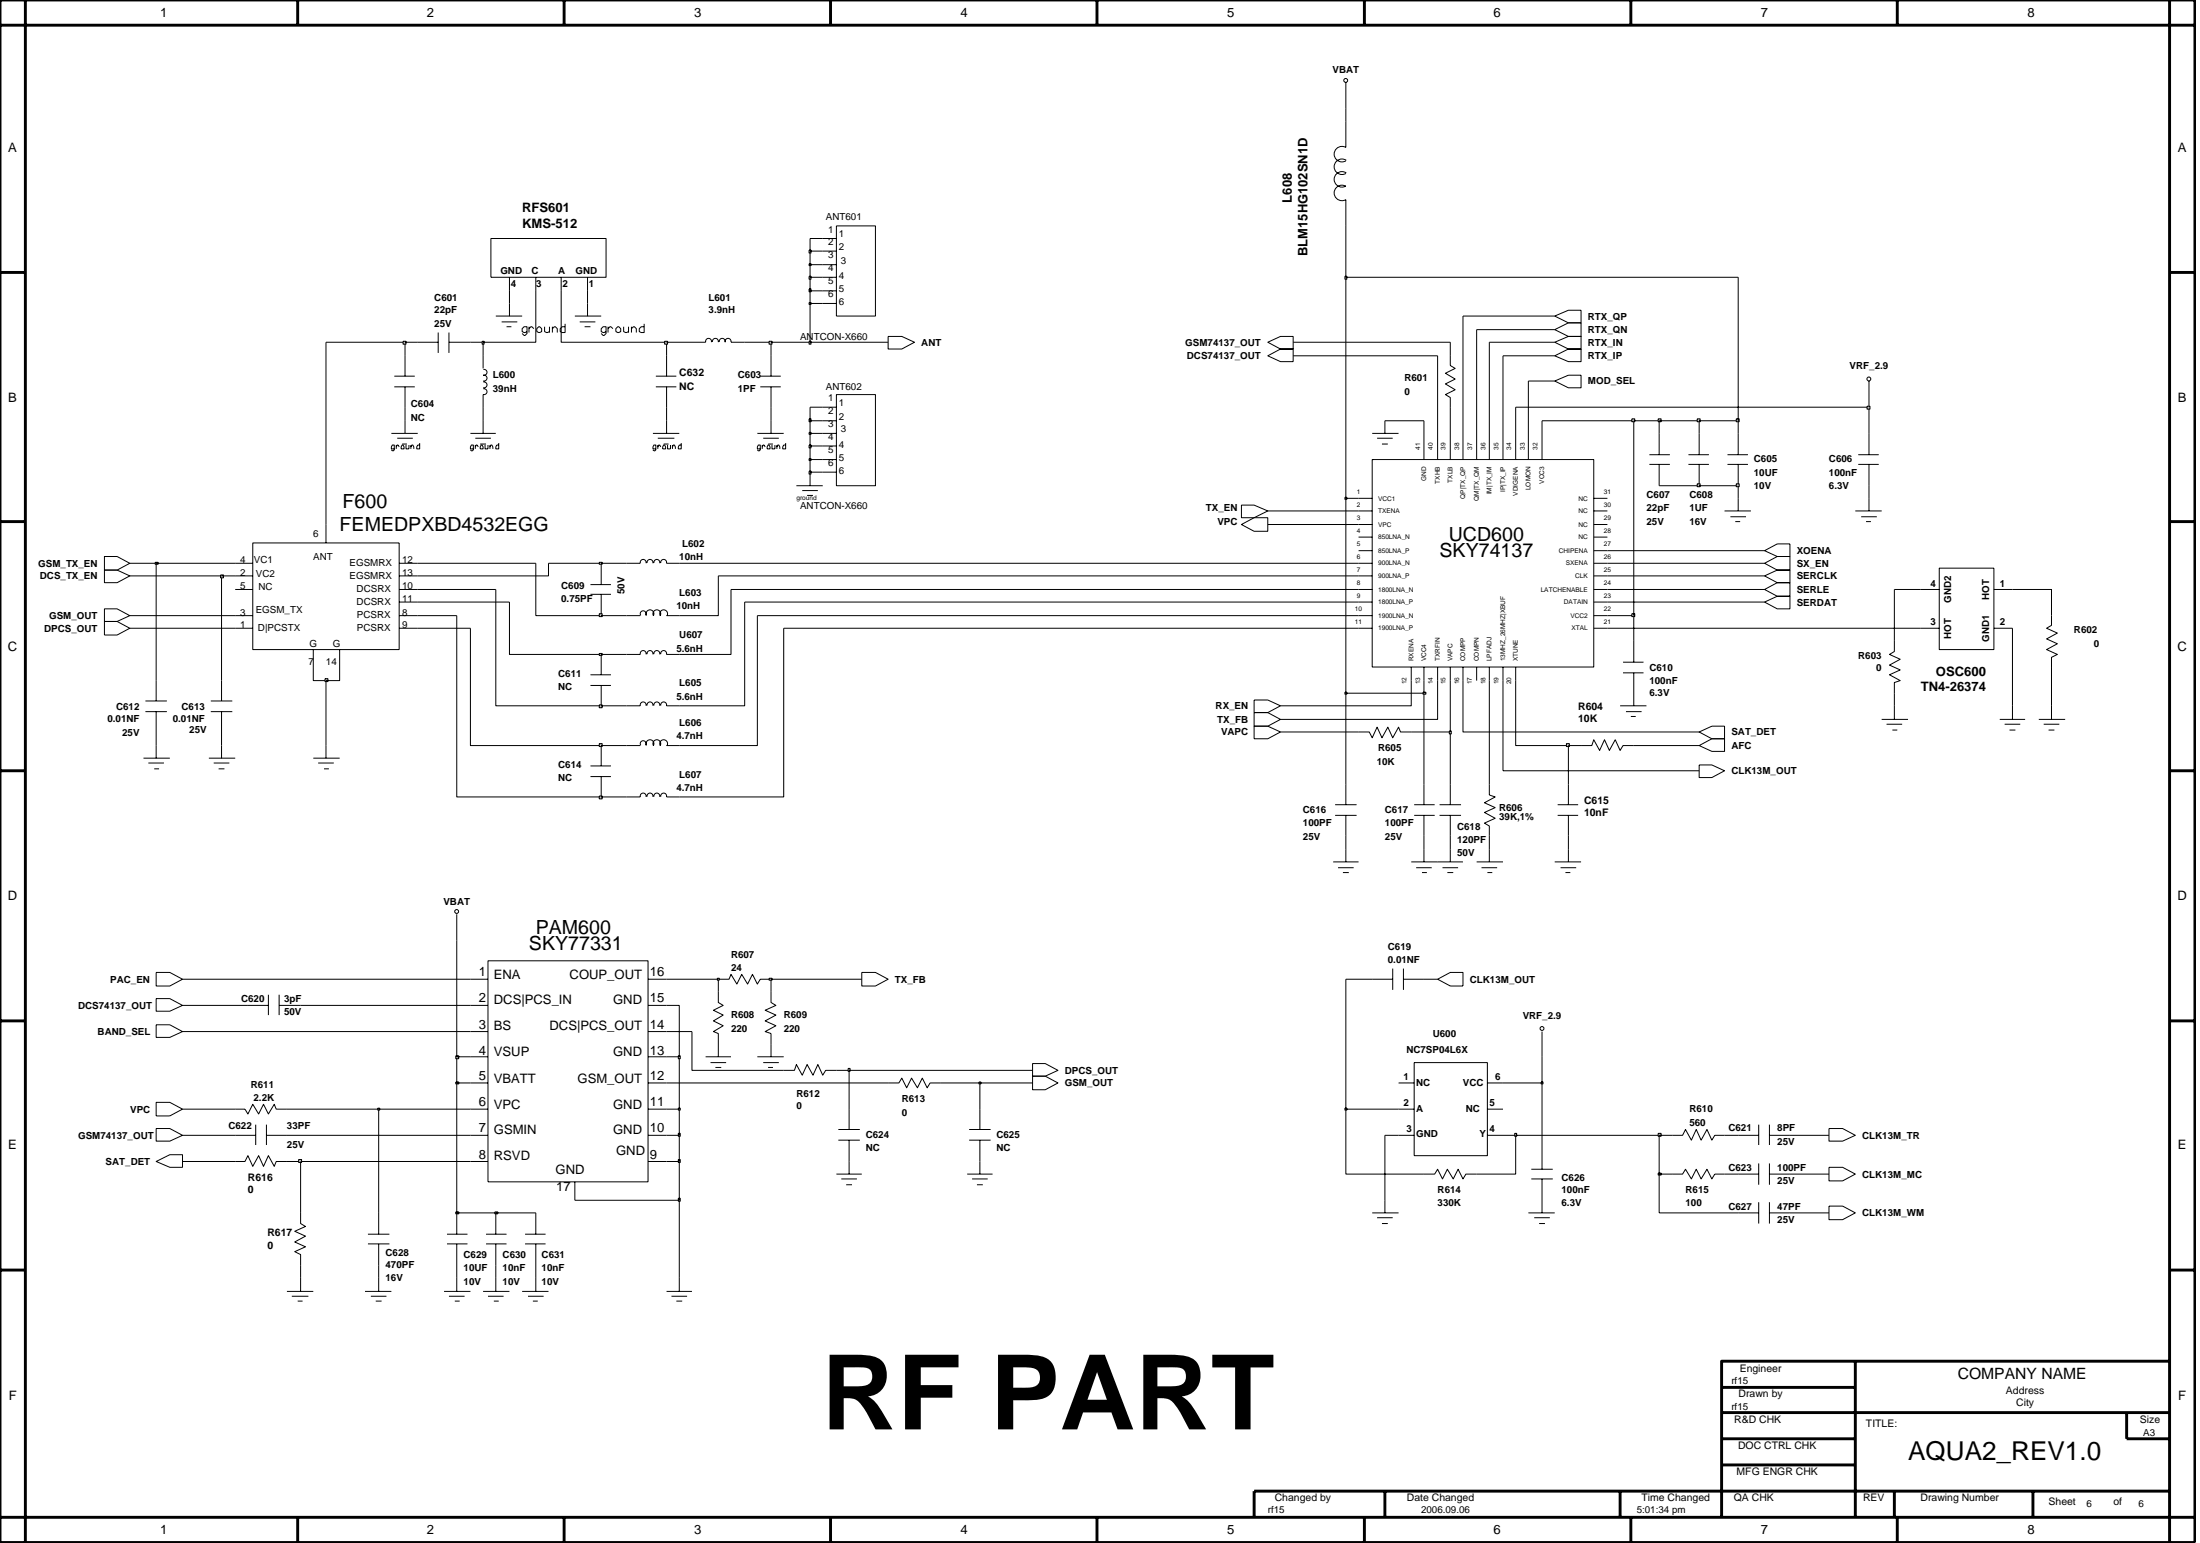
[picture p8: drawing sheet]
<svg xmlns="http://www.w3.org/2000/svg" width="192mm" height="135mm" viewBox="0 0 192 135" stroke-linecap="round" stroke-linejoin="round" font-family="sans-serif">
<g fill="none" stroke="#000" stroke-width=".09">
<path d="M73 19.7h3.4v7.9h-3.4zM117.4 12.9a.68 .68 0 0 0-1 .5 .68 .68 0 0 0 1 .6M117.4 7.2v2.3M117.4 10.6v2.3M117.4 17.4v2.3M117.4 15.1a.68 .68 0 0 0-1 .5 .68 .68 0 0 0 1 .6 .68 .68 0 0 0-1 .6 .68 .68 0 0 0 1 .6M117.4 14a.68 .68 0 0 0-1 .5 .68 .68 0 0 0 1 .6M34.1 37.8h2.3M34.4 33.7h1.8M34.4 32.8h1.8M34.7 38.2h1.3M35.1 38.7h.4"/>
<path d="M35.3 31v1.8M35.3 33.7v1.8M35.3 36.7v1.1M36.4 29.8h1.8M38.2 29v1.8M39.2 29.8h1.8M39.2 29v1.8M41 37.8h2.2M41.5 38.2h1.3M41.9 38.7h.5M42.1 31v1.1M42.1 36.7v1.1"/>
<path d="M42.1 32.7l.3 .1 .1 .2-.1 .2h-.3M42.2 32.2l.2 .1 .1 .2-.1 .1-.3 .1M42.2 33.3l.2 .1 .1 .2-.1 .1-.3 .1M42.2 33.9l.2 .1 .1 .2-.1 .1-.3 .1v1.1M42.8 20.8h10.1v3.4h-10.1zM43.2 27.6h2.3M43.8 28.1h1.3M44.2 28.5h.4M44.4 24.2v1.2M44.4 26.5v1.1M46.7 24.2v1.2M49 24.2v1.2"/>
<path d="M50.1 27.6h2.3M50.6 28.1h1.3M51 28.5h.5M51.3 24.2v1.2M51.3 26.5v1.1M57 37.8h2.3M57.2 33.7h1.8M57.2 32.8h1.8M57.4 38.2h1.4M57.9 38.7h.4M58.1 31v1.8M58.1 33.7v1.8"/>
<path d="M58.1 36.7v1.1M62.1 29.8l-.1-.2-.2-.1-.2 .1v.2h-1.2M62.2 29.8v-.2l.2-.1 .2 .1v.2M62.8 29.8v-.2l.2-.1 .2 .1v.2M63.3 29.8v-.2l.2-.1 .2 .1 .1 .2M63.8 29.8h1.2M66.1 37.8h2.3M66.3 33.7h1.8M66.3 32.8h1.8M66.6 38.2h1.3M67 38.7h.4M67.3 31v1.8"/>
<path d="M67.3 33.7v1.8M67.3 36.7v1.1M71.8 37.8h1.2M71.8 23.1h1.2M71.8 20.8h1.2M71.8 21.9h1.2M71.8 24.2h1.2M71.8 25.4h1.2M71.8 26.5h1.2M71.8 35.5h1.2M71.8 36.7h1.2M71.8 38.9h1.2"/>
<path d="M73 34.4h3.4v8h-3.4zM77.5 29.3h1.2l1.1 .5-1.1 .6h-1.2zM110.6 29.8l1.1-.5h1.1v1.1h-1.1zM110.6 31l1.1-.6h1.1v1.1h-1.1zM119.7 37.8h2.3M120.1 38.2h1.4M120.6 38.7h.5M120.8 36.7v1.1M124.2 38.9v1.2M125.4 38.9v1.2M126.5 31v.9l.4 .2-.8 .5 .8 .5-.8 .4 .8 .5-.8 .4 .4 .3v.8M126.5 38.9v1.2"/>
<path d="M127.6 38.9v1.2M128.8 38.9v1.2M129.9 38.9v1.2M131.1 38.9v1.2M132.2 38.9v1.2M133.3 38.9v1.2M134.5 38.9v1.2M135.6 33.2l1.2-.5h1.1v1.1h-1.1zM135.6 27.6l1.2-.5h1.1v1.1h-1.1zM135.6 31l1.2-.6h1.1v1.1h-1.1zM135.6 28.7l1.2-.5h1.1v1.1h-1.1zM135.6 29.8l1.2-.5h1.1v1.1h-1.1z"/>
<path d="M143.9 39.7h1.8M144.7 37.8v1.9M147.3 39.7h1.8M148.2 37.8v1.9M150.7 39.7h1.8M151.6 37.8v1.9M162.1 39.7h1.8M163 33.2v2.3M163 37.8v1.9M9.1 53.1h1.1l1.1 .6-1.1 .5h-1.1zM9.1 48.5h1.1l1.1 .6-1.1 .6h-1.1zM9.1 54.2h1.1l1.1 .6-1.1 .6h-1.1z"/>
<path d="M9.1 49.7h1.1l1.1 .5-1.1 .6h-1.1zM13.6 59.4v1.7M19.3 59.4v1.7M20.5 49.1h1.6M20.5 50.2h1.6M20.5 51.4h1.6M20.5 53.7h1.6M20.5 54.8h1.6M22.1 47.3h12.7v9.3h-12.7zM27.3 56.6v1.6M28.4 45.7v1.6M29.6 56.6v1.6"/>
<path d="M34.8 49.1h1.6M34.8 50.2h1.6M34.8 51.4h1.6M34.8 52.5h1.6M34.8 53.7h1.6M34.8 54.8h1.6M51.5 59.8h1.8M51.5 58.8h1.8M51.5 51.8h1.8M51.5 51h1.8M52.4 49.1v1.9M52.4 51.8v1.9"/>
<path d="M52.4 57.1v1.7M52.4 59.8v1.8M54.7 53.7h1.1M55.9 53.7v-.4h.2h.2v.4M56.3 57.1v-.3l-.2-.1-.2 .1v.3h-1.2M56.3 49.1v-.2l-.2-.1-.2 .1v.2h-1.2M56.4 53.7a.34 .34 0 0 1 .3-.5 .34 .34 0 0 1 .3 .5M56.5 57v-.2l.2-.1 .2 .1v.3M56.5 49.1v-.2l.2-.1 .2 .1v.2M57 53.7a.34 .34 0 0 1 .3-.5 .34 .34 0 0 1 .3 .5M57 57l.1-.2 .2-.1 .2 .1v.3M57 49.1l.1-.2 .2-.1 .2 .1v.2"/>
<path d="M57.6 53.7a.34 .34 0 0 1 .3-.5 .34 .34 0 0 1 .3 .5M57.6 57l.1-.2 .2-.1 .2 .1v.3h1.2M57.6 49.1l.1-.2 .2-.1 .2 .1v.2h1.2M58.1 53.7h1.2M69.5 42.4h2.3M70 42.8h1.3M70.4 43.2h.5M70.7 41.2v1.2M71.8 40.1h1.2M71.8 41.2h1.2M108.3 44.1h1.1l1.2 .5-1.2 .5h-1.1zM108.3 45.7l1.1-.6h1.2v1.2h-1.2z"/>
<path d="M118.5 44.6h1.2M118.5 49.1h1.2M118.5 43.5h1.2M118.5 45.7h1.2M118.5 46.8h1.2M118.5 48h1.2M118.5 50.2h1.2M118.5 51.4h1.2M118.5 52.5h1.2M118.5 53.7h1.2M118.5 54.8h1.2M119.7 40.1h19.3v18.1h-19.3v-18.1h.1"/>
<path d="M123.1 58.2v1.2M124.2 58.2v1.2M125.4 58.2v1.2M126.5 58.2v1.2M127.6 58.2v1.2M128.8 58.2v1.2M129.9 58.2v1.2M131.1 58.2v1.2M132.2 58.2v1.2M139 44.6h1.2M139 49.1h1.2M139 43.5h1.2"/>
<path d="M139 45.7h1.2M139 46.8h1.2M139 48h1.2M139 50.2h1.2M139 51.4h1.2M139 52.5h1.2M139 53.7h1.2M139 54.8h1.2M141.6 57.7h1.8M141.6 58.7h1.8M142.5 55.9v1.8M142.5 58.7v2.9"/>
<path d="M143.9 40.5h1.8M144.7 40.5v1.9M147.3 40.5h1.8M148.2 40.5v1.9M150.4 44.6h2.3M150.7 40.5h1.8M150.9 45.1h1.4M151.4 45.5h.4M151.6 40.5v1.9M151.6 43.5v1.1M153.9 50.2l1.1-.5h1.1v1.1h-1.1zM153.9 52.5l1.1-.5h1.1v1.1h-1.1z"/>
<path d="M153.9 51.4l1.1-.6h1.1v1.2h-1.1zM153.9 48l1.1-.6h1.1v1.1h-1.1zM153.9 49.1l1.1-.6h1.1v1.2h-1.1zM161.8 44.6h2.3M162.1 40.5h1.8M162.4 45.1h1.3M162.8 45.5h.4M163 40.5v1.9M163 43.5v1.1M165.2 55.9v.9l-.4 .3 1 .4-1 .5 1 .4-1 .4 1 .6-.6 .1v1M167.5 51.4h1.7M167.5 54.8h1.7"/>
<path d="M169.2 49.5h4.7v7.1h-4.7zM173.9 51.4h1.7M173.9 54.8h1.7M179 53.7v.8l-.5 .3 1 .4-1 .5 1 .4-1 .5 1 .5-.5 .2v.9M12.5 66.1h2.3M12.7 62.1h1.9M12.7 61.1h1.9M12.9 66.5h1.4M13.5 67h.4M13.6 62.1v1.7M13.6 65v1.1M18.2 66.1h2.3"/>
<path d="M18.4 62.1h1.9M18.4 61.1h1.9M18.6 66.5h1.4M19.1 67h.5M19.3 62.1v1.7M19.3 65v1.1M27.3 66.1h2.3M27.8 66.5h1.3M28.3 67h.4M28.4 65v1.1M39.8 79.7v2.3M51.5 67.7h1.8"/>
<path d="M51.5 66.8h1.8M52.4 65v1.8M52.4 67.7v1.8M54.7 69.5h1.1M54.7 65h1.1M55.9 69.5v-.3h.2h.2v.3M55.9 65v-.3l.2-.1 .2 .1v.3M56.3 61.5v-.2l-.2-.1-.2 .1v.2l-1.2 .1M56.4 65a.34 .34 0 0 1 .3-.5 .34 .34 0 0 1 .3 .5M56.5 69.5v-.3h.2h.2v.3M56.5 61.5v-.2l.2-.1 .2 .1v.2M57 65a.34 .34 0 0 1 .3-.5 .34 .34 0 0 1 .3 .5"/>
<path d="M57 69.5l.1-.3h.2h.2v.3M57 61.5l.1-.2 .2-.1 .2 .1v.2M57.6 65a.34 .34 0 0 1 .3-.5 .34 .34 0 0 1 .3 .5M57.6 69.5l.1-.3h.2h.2v.3M57.6 61.5l.1-.2 .2-.1 .2 .1v.2l1.2 .1M58.1 69.5h1.2M58.1 65h1.2M109.4 63.3h1.2l1.1 .5-1.1 .6h-1.2zM109.4 62.1h1.2l1.1 .6-1.1 .6h-1.2zM109.4 61h1.2l1.1 .6-1.1 .5h-1.2zM116.3 75.2h2.2M116.5 71.1h1.8"/>
<path d="M116.5 70.2h1.8M116.7 75.7h1.4M117.1 76.1h.6M117.4 68.4v1.8M117.4 71.1v1.8M117.4 74.1v1.1M118.5 63.8h.9l.3 .5 .4-.9 .5 .9 .5-.9 .4 .9 .5-.9 .2 .4h.9M123.1 75.2h4.5M123.4 71.1h1.8M123.4 70.2h1.8M123.5 75.7h1.4M124 76.1h.5"/>
<path d="M124.2 68.4v1.8M124.2 71.1v1.8M124.2 74.1v1.1M125.6 71.1h1.8M125.6 70.2h1.8M125.8 75.7h1.4M126.3 76.1h.5M126.5 68.4v1.8M126.5 71.1v1.8M126.5 74.1v1.1M128.8 75.2h2.3M129.2 75.7h1.4"/>
<path d="M129.7 76.1h.5M129.9 68.4v.9l.5 .2-.9 .5 .9 .4-.9 .5 .9 .5-.9 .4 .4 .2v.9M129.9 74.1v1.1M135.6 75.2h2.3M135.9 71.1h1.8M135.9 70.2h1.8M136.1 75.7h1.4M136.6 76.1h.4M136.8 68.4v1.8M136.8 71.1v1.8M136.8 74.1v1.1M137.9 65h1l.1-.5 .5 .9 .5-.9 .4 .9 .5-.9 .4 .9 .3-.4h.9"/>
<path d="M141.3 61.6h2.3M141.8 62.1h1.4M142.3 62.5h.4M148.2 65l1.1-.6h1.1v1.1h-1.1zM148.2 66.7h1.1l1.1 .5-1.1 .6h-1.1zM148.2 63.8l1.1-.5h1.1v1.1h-1.1zM164.1 62.7h2.3M164.6 63.2h1.3M165.1 63.7h.4M165.2 61.6v1.1M174.4 62.7h2.3M174.9 63.2h1.3"/>
<path d="M175.3 63.7h.5M175.6 61.6v1.1M177.8 62.7h2.3M178.3 63.2h1.3M178.7 63.7h.5M179 61.6v1.1M13.6 98.4h1.2l1.1 .6-1.1 .5h-1.2zM13.6 84.8h1.2l1.1 .6-1.1 .6h-1.2zM13.6 87.1h1.2l1.1 .6-1.1 .5h-1.2zM13.6 89.4h1.2l1.1 .6-1.1 .5h-1.2zM13.6 96.1h1.2l1.1 .6-1.1 .6h-1.2zM20.5 96.7h.9l.2 .4 .5-.8 .5 .8 .4-.8 .4 .8 .5-.8 .2 .4h.9"/>
<path d="M20.5 99h1.8M21.6 87.7h1.8M22.3 98.1v1.8M23.2 99h1.8M23.2 98.1v1.8M23.4 86.7v1.8M24.3 87.7h1.9M24.3 86.7v1.8M33 96.7v10.9M41 96.7h1.6M41 85.4h1.6M41 99h1.6"/>
<path d="M41 87.7h1.6M41 92.2h1.6M41 94.4h1.6M41 90h1.6M42.6 83.8h13.9v19.3h-13.9zM56.5 96.7h1.6M56.5 85.4h1.6M56.5 99h1.6M56.5 87.7h1.6M56.5 92.2h1.6M56.5 94.4h1.6M56.5 90h1.6"/>
<path d="M61.6 92.2h2.2M62 92.7h1.3M62.4 93.1h.5M62.7 85.4h.9l.2-.4 .5 .8 .4-.8 .5 .8 .4-.8 .5 .8 .2-.4h1M62.7 86.5v.9l.4 .3-.9 .4 .9 .4-.9 .5 .9 .5-.9 .5 .5 .1v2.1M66.1 92.2h2.3M66.6 92.7h1.3M67 93.1h.4M67.3 86.5v.9l.4 .3-1 .4 1 .4-1 .5 1 .5-1 .5 .6 .1v2.1M68.4 93.3h.9l.2-.5 .5 1 .4-1 .5 1 .4-1 .5 1 .2-.5h1M73.1 99.4h1.9M73.1 98.5h1.9"/>
<path d="M74.1 96.7v1.8M74.1 99.4v3M75.2 84.8h1.2l1.1 .6-1.1 .6h-1.2zM77.5 94.4h.9l.3-.4 .4 .9 .4-.9 .5 .9 .5-.9 .4 .9 .2-.5h1M84.5 99.4h1.9M84.5 98.5h1.9M85.5 96.7v1.8M85.5 99.4v3M90.1 92.8h1.1l1.1 .5-1.1 .5h-1.1zM90.1 93.8h1.1l1.1 .6-1.1 .6h-1.1zM119.7 85.4h1.8M121.5 84.5v1.8"/>
<path d="M122 96.7h1.4M122 99h1.4M122 94.4h1.4M122.4 85.4h1.8M122.4 84.5v1.8M123.4 92.7h6.3v8.1h-6.3zM125.4 85.4l1.1-.6h1.1v1.2h-1.1zM129.7 96.7h1.4M129.7 99h1.4M129.7 94.4h1.4M134.5 90v2.2M145.9 99h.9l.2-.5 .5 .9 .5-.9 .4 .9 .5-.9 .4 .9 .3-.4h.8"/>
<path d="M151.6 99h1.8M153.4 98.1v1.8M154.4 99h1.7M154.4 98.1v1.8M159.5 98.4h1.2l1.1 .6-1.1 .5h-1.2zM13.6 101.3l1.2-.6h1.1v1.1h-1.1zM20.5 101.3h.9l.2-.5 .5 .9 .5-.9 .4 .9 .4-.9 .5 .9 .2-.4h.9M25 112.6h2.3M25.5 113h1.4M26 113.5h.4M26.2 101.3v5.4l.4 .3-.9 .4 .9 .4-.9 .5 .9 .4-.9 .5 .5 .2v3.2M31.8 112.6h2.3"/>
<path d="M32.1 108.5h1.9M32.1 107.6h1.9M32.4 113h1.3M32.8 113.5h.5M33 108.5v4.1M38.7 112.6h2.3M39 108.5h1.8M39 107.6h1.8M39.2 113h1.3M39.7 113.5h.4M39.8 105.8v1.8M39.8 108.5v4.1"/>
<path d="M41 101.3h1.6M42.1 112.6h2.3M42.4 108.5h1.8M42.4 107.6h1.8M42.6 113h1.3M43.1 113.5h.4M43.2 105.8v1.8M43.2 108.5v4.1M45.5 112.6h2.3M45.8 108.5h1.8M45.8 107.6h1.8M46.1 113h1.3"/>
<path d="M46.5 113.5h.4M46.7 105.8v1.8M46.7 108.5v4.1M50.1 103.1v1.6M56.5 101.3h1.6M58.1 112.6h2.3M58.6 113h1.3M59 113.5h.5M59.3 104.7v7.9M73 102.4h2.2M73.4 102.8h1.3M73.8 103.3h.5"/>
<path d="M84.4 102.4h2.2M84.8 102.8h1.4M85.2 103.3h.5M119.7 105.8h2.3M120.1 106.2h1.4M120.6 106.7h.5M120.8 104.7v1.1M124.2 102.4h1l.2-.4 .4 .8 .5-.8 .5 .8 .4-.8 .4 .8 .3-.4h.9M133.3 105.8h2.3M133.6 102.8h1.9M133.6 102h1.9M133.8 106.2h1.4"/>
<path d="M134.3 106.7h.5M134.5 100.1v1.9M134.5 102.8v3M145.9 102.4h.9l.2-.4 .5 .8 .5-.8 .4 .8 .5-.8 .4 .8 .3-.4h.8M151.6 102.4h1.8M151.6 105.8h1.8M153.4 101.5v1.8M153.4 104.8v1.9M154.4 102.4h1.7M154.4 105.8h1.7M154.4 101.5v1.8M154.4 104.8v1.9"/>
<path d="M159.5 105.2h1.2l1.1 .6-1.1 .6h-1.2zM159.5 101.8h1.2l1.1 .6-1.1 .6h-1.2z"/>
<circle cx="117.4" cy="7" r=".17"/>
<circle cx="163" cy="33" r=".17"/>
<circle cx="39.8" cy="79.5" r=".17"/>
<circle cx="134.5" cy="89.7" r=".17"/>
</g>
<path d="M39.8 105.7h.2v.2h-.2z" fill="#c2c2c2"/>
<path d="M39.8 94.4v11.4h3.4M39.8 105.7h.2v.2h-.2z" fill="none" stroke="#000" stroke-width=".09"/>
<path d="M43.2 105.7h.2v.2h-.2z" fill="#c2c2c2"/>
<path d="M43.2 105.7h.2v.2h-.2zM43.2 105.8h3.5M50.1 104.7h9.2M144.7 102.4v3.4h6.9M156.1 105.8h3.4" fill="none" stroke="#000" stroke-width=".09"/>
<path d="M59.2 104.5h.1v.3h-.1z" fill="#c2c2c2"/>
<path d="M117.4 96.7v5.7h6.8M120.8 99v5.7M132.2 99v3.4h-3.4M59.2 104.5h.1v.3h-.1zM59.3 101.3v3.4" fill="none" stroke="#000" stroke-width=".09"/>
<path d="M144.6 102.3h.3v.2h-.3z" fill="#c2c2c2"/>
<path d="M144.7 99v3.4h1.2M15.9 101.3h4.6M25 101.3h1.2M144.6 102.3h.3v.2h-.3zM150.4 102.4h1.2M156.1 102.4h3.4" fill="none" stroke="#000" stroke-width=".09"/>
<path d="M26.1 101.1h.2v.3h-.2z" fill="#c2c2c2"/>
<path d="M26.1 101.1h.2v.3h-.2zM26.2 101.3h14.8M58.1 101.3h1.2" fill="none" stroke="#000" stroke-width=".09"/>
<path d="M59.2 101.1h.1v.3h-.1z" fill="#c2c2c2"/>
<path d="M15.9 99h4.6M25 99h16M58.1 99h1.2v2.3M134.5 94.4v5.7M59.2 101.1h.1v.3h-.1z" fill="none" stroke="#000" stroke-width=".09"/>
<path d="M59.2 98.8h.1v.3h-.1z" fill="#c2c2c2"/>
<path d="M59.2 98.8h.1v.3h-.1zM59.3 96.7v2.3M120.8 99h1.2M131.1 99h1.1" fill="none" stroke="#000" stroke-width=".09"/>
<path d="M132.1 98.8h.2v.3h-.2z" fill="#c2c2c2"/>
<path d="M132.1 98.8h.2v.3h-.2zM132.2 99h12.5" fill="none" stroke="#000" stroke-width=".09"/>
<path d="M144.6 98.8h.3v.3h-.3z" fill="#c2c2c2"/>
<path d="M15.9 96.7h4.6M25 96.7h8M144.6 98.8h.3v.3h-.3zM144.7 99h1.2M150.4 99h1.2M156.1 99h3.4" fill="none" stroke="#000" stroke-width=".09"/>
<path d="M32.9 96.6h.2v.2h-.2z" fill="#c2c2c2"/>
<path d="M32.9 96.6h.2v.2h-.2zM33 96.7h8M58.1 96.7h1.2" fill="none" stroke="#000" stroke-width=".09"/>
<path d="M59.2 96.6h.1v.2h-.1z" fill="#c2c2c2"/>
<path d="M59.2 96.6h.1v.2h-.1zM59.3 92.2v4.5M74.1 93.3v3.4M85.5 94.4v2.3" fill="none" stroke="#000" stroke-width=".09"/>
<path d="M117.3 96.6h.2v.2h-.2z" fill="#c2c2c2"/>
<path d="M117.3 96.6h.2v.2h-.2zM117.4 85.4v11.3h4.6" fill="none" stroke="#000" stroke-width=".09"/>
<path d="M39.8 94.4h.2v.1h-.2z" fill="#c2c2c2"/>
<path d="M39.8 94.4h.2v.1h-.2zM39.8 92.2v2.2h1.2M58.1 94.4h19.4M82.1 94.4h3.4" fill="none" stroke="#000" stroke-width=".09"/>
<path d="M85.4 94.4h.2v.1h-.2z" fill="#c2c2c2"/>
<path d="M85.4 94.4h.2v.1h-.2zM85.5 94.4h4.6M131.1 94.4h3.4" fill="none" stroke="#000" stroke-width=".09"/>
<path d="M134.4 94.4h.2v.1h-.2z" fill="#c2c2c2"/>
<path d="M60.4 90v3.3h8M73 93.3h1.1M134.4 94.4h.2v.1h-.2zM134.5 92.2v2.2" fill="none" stroke="#000" stroke-width=".09"/>
<path d="M74 93.2h.2v.2h-.2z" fill="#c2c2c2"/>
<path d="M74 93.2h.2v.2h-.2zM74.1 93.3h16" fill="none" stroke="#000" stroke-width=".09"/>
<path d="M39.8 92.1h.2v.2h-.2z" fill="#c2c2c2"/>
<path d="M39.8 92.1h.2v.2h-.2zM39.8 82v10.2h1.2M58.1 92.2h1.2" fill="none" stroke="#000" stroke-width=".09"/>
<path d="M59.2 92.1h.1v.2h-.1z" fill="#c2c2c2"/>
<path d="M15.9 90h25.1M15.9 87.7h5.7M15.9 85.4h25.1M26.2 87.7h14.8M58.1 87.7h1.2v4.5M58.1 90h2.3M58.1 85.4h4.6v1.1M59.2 92.1h.1v.2h-.1zM67.3 85.4v1.1" fill="none" stroke="#000" stroke-width=".09"/>
<path d="M62.6 85.3h.1v.2h-.1z" fill="#c2c2c2"/>
<path d="M62.6 85.3h.1v.2h-.1z" fill="none" stroke="#000" stroke-width=".09"/>
<path d="M67.1 85.3h.2v.2h-.2z" fill="#c2c2c2"/>
<path d="M39.8 53.7v15.8h12.6M117.4 72.9v1.2M124.2 72.9v1.2M126.5 72.9v1.2M129.9 72.9v1.2M136.8 72.9v1.2M67.1 85.3h.2v.2h-.2zM67.3 85.4h7.9M117.4 85.4h2.3M124.2 85.4h1.2" fill="none" stroke="#000" stroke-width=".09"/>
<path d="M52.3 69.4h.2v.3h-.2z" fill="#c2c2c2"/>
<g fill="none" stroke="#000" stroke-width=".09">
<path d="M28.4 59.4v5.6M41 54.8v10.2h11.4M68.4 54.8v14.7h-9.1M129.9 59.4v9M131.1 59.4v7.8h17.1M13.6 63.8v1.2M19.3 63.8v1.2M52.3 69.4h.2v.3h-.2zM52.4 69.5h2.3M117.4 60.5v7.9M124.2 60.5v7.9M126.5 63.8v4.6"/>
<path d="M136.8 65v3.4"/>
</g>
<path d="M52.3 64.8h.2v.3h-.2z" fill="#c2c2c2"/>
<path d="M66.1 53.7v11.3h-6.8M132.2 59.4v5.6h4.6M52.3 64.8h.2v.3h-.2zM52.4 65h2.3" fill="none" stroke="#000" stroke-width=".09"/>
<path d="M136.6 64.8h.3v.3h-.3z" fill="#c2c2c2"/>
<path d="M111.7 63.8h6.8M123.1 63.8h3.4M136.6 64.8h.3v.3h-.3zM136.8 65h1.1M142.5 65h5.7" fill="none" stroke="#000" stroke-width=".09"/>
<path d="M126.4 63.8h.2v.2h-.2z" fill="#c2c2c2"/>
<path d="M43.2 51.4v10.2h9.2M125.4 59.4v3.3h-13.7M126.5 59.4v4.4M127.6 59.4v4.4h20.6M126.4 63.8h.2v.2h-.2z" fill="none" stroke="#000" stroke-width=".09"/>
<path d="M52.3 61.5h.2v.2h-.2z" fill="#c2c2c2"/>
<path d="M65 52.5v9.1h-5.7M123.1 59.4v2.2h-11.4M175.6 54.8v6.8M179 58.2v3.4M52.3 61.5h.2v.2h-.2zM52.4 61.6h2.3M165.2 60.5v1.1" fill="none" stroke="#000" stroke-width=".09"/>
<path d="M117.3 60.4h.2v.1h-.2z" fill="#c2c2c2"/>
<path d="M117.4 43.5v17h6.8M117.3 60.4h.2v.1h-.2z" fill="none" stroke="#000" stroke-width=".09"/>
<path d="M124.1 60.4h.3v.1h-.3z" fill="#c2c2c2"/>
<path d="M13.6 49.1v10.3M19.3 50.2v9.2M27.3 58.2v1.2h1.1M124.2 59.4v1.1M124.1 60.4h.3v.1h-.3z" fill="none" stroke="#000" stroke-width=".09"/>
<path d="M28.4 59.2h.2v.2h-.2z" fill="#c2c2c2"/>
<path d="M28.4 59.2h.2v.2h-.2zM29.6 58.2v1.2h-1.2M44.4 52.5v4.6h8" fill="none" stroke="#000" stroke-width=".09"/>
<path d="M52.3 57h.2v.2h-.2z" fill="#c2c2c2"/>
<path d="M11.3 54.8h9.2M11.3 53.7h9.2M36.4 54.8h4.6M36.4 53.7h3.4M46.7 49.1v4.6h5.7M52.3 57h.2v.2h-.2zM52.4 57.1h2.3M63.8 51.4v5.7h-4.5M68.4 54.8h50.1M140.2 54.8h27.3M142.5 53.7v2.2M165.2 51.4v4.5" fill="none" stroke="#000" stroke-width=".09"/>
<path d="M52.3 53.5h.2v.3h-.2z" fill="#c2c2c2"/>
<path d="M52.3 53.5h.2v.3h-.2zM52.4 53.7h2.3M62.7 50.2v3.5h-3.4M66.1 53.7h52.4M140.2 53.7h2.3" fill="none" stroke="#000" stroke-width=".09"/>
<path d="M142.3 53.5h.3v.3h-.3z" fill="#c2c2c2"/>
<path d="M142.5 36.7v17M11.3 50.2h8M36.4 52.5h8M36.4 51.4h6.8M63.8 51.4h54.7M65 52.5h53.5M140.2 52.5h13.7M140.2 51.4h13.7M142.3 53.5h.3v.3h-.3zM165.2 51.4h2.3M175.6 51.4h3.4v2.3" fill="none" stroke="#000" stroke-width=".09"/>
<path d="M19.2 50.1h.3v.3h-.3z" fill="#c2c2c2"/>
<path d="M11.3 49.1h2.3M19.2 50.1h.3v.3h-.3zM19.3 50.2h1.2M47.8 49.1v1.1h-11.4M62.7 50.2h55.8M140.2 50.2h13.7" fill="none" stroke="#000" stroke-width=".09"/>
<path d="M13.5 49h.3v.2h-.3z" fill="#c2c2c2"/>
<path d="M13.5 49h.3v.2h-.3zM13.6 49.1h6.9M36.4 49.1h10.3M47.8 49.1h4.6" fill="none" stroke="#000" stroke-width=".09"/>
<path d="M52.3 49h.2v.2h-.2z" fill="#c2c2c2"/>
<path d="M28.4 29.8v15.9M52.3 49h.2v.2h-.2zM52.4 49.1h2.3M59.3 49.1h59.2M110.6 45.7h7.9M110.6 44.6h7.9M140.2 49.1h13.7M140.2 48h13.7" fill="none" stroke="#000" stroke-width=".09"/>
<path d="M117.3 43.4h.2v.1h-.2z" fill="#c2c2c2"/>
<path d="M117.4 24.2v19.3h1.1M117.3 43.4h.2v.1h-.2zM144.7 42.4h3.5M151.6 42.4v1.1M163 42.4v1.1" fill="none" stroke="#000" stroke-width=".09"/>
<path d="M148.1 42.2h.2v.2h-.2z" fill="#c2c2c2"/>
<path d="M148.1 42.2h.2v.2h-.2zM148.2 42.4h3.4" fill="none" stroke="#000" stroke-width=".09"/>
<path d="M151.5 42.2h.2v.2h-.2z" fill="#c2c2c2"/>
<path d="M151.5 42.2h.2v.2h-.2z" fill="none" stroke="#000" stroke-width=".09"/>
<path d="M70.6 41.1h.1v.2h-.1z" fill="#c2c2c2"/>
<path d="M70.6 41.1h.1v.2h-.1zM70.7 40.1v1.1h1.1" fill="none" stroke="#000" stroke-width=".09"/>
<path d="M70.6 40h.1v.2h-.1z" fill="#c2c2c2"/>
<path d="M70.6 40h.1v.2h-.1zM70.7 38.9v1.2h1.1" fill="none" stroke="#000" stroke-width=".09"/>
<path d="M70.6 38.8h.1v.3h-.1z" fill="#c2c2c2"/>
<path d="M70.6 38.8h.1v.3h-.1zM70.7 37.8v1.1h1.1M124.2 36.7v2.2M125.4 31v7.9M126.5 35.5v3.4M127.6 27.6v11.3M128.8 28.7v10.2M129.9 29.8v9.1M131.1 31v7.9M132.2 35.5v3.4M133.3 33.2v5.7M134.5 36.7v2.2" fill="none" stroke="#000" stroke-width=".09"/>
<path d="M70.6 37.7h.1v.2h-.1z" fill="#c2c2c2"/>
<path d="M35.3 35.5v1.2M42.1 35.5v1.2M58.1 35.5v1.2M67.3 35.5v1.2M70.6 37.7h.1v.2h-.1zM70.7 36.7v1.1h1.1M144.7 36.7v1.1M148.2 36.7v1.1M151.6 36.7v1.1M163 35.5v2.3" fill="none" stroke="#000" stroke-width=".09"/>
<path d="M70.6 36.5h.1v.3h-.1z" fill="#c2c2c2"/>
<path d="M70.6 36.5h.1v.3h-.1zM70.7 35.5v1.2h1.1M120.8 36.7h3.4M134.5 36.7h8" fill="none" stroke="#000" stroke-width=".09"/>
<path d="M142.3 36.5h.3v.3h-.3z" fill="#c2c2c2"/>
<path d="M142.3 36.5h.3v.3h-.3zM142.5 36.7h2.2" fill="none" stroke="#000" stroke-width=".09"/>
<path d="M144.6 36.5h.3v.3h-.3z" fill="#c2c2c2"/>
<path d="M144.6 36.5h.3v.3h-.3zM144.7 36.7h3.5" fill="none" stroke="#000" stroke-width=".09"/>
<path d="M148.1 36.5h.2v.3h-.2z" fill="#c2c2c2"/>
<path d="M148.1 36.5h.2v.3h-.2zM148.2 36.7h3.4" fill="none" stroke="#000" stroke-width=".09"/>
<path d="M151.5 36.5h.2v.3h-.2z" fill="#c2c2c2"/>
<path d="M70.7 35.5h1.1M132.2 35.5h30.8M151.5 36.5h.2v.3h-.2zM151.6 24.2v12.5" fill="none" stroke="#000" stroke-width=".09"/>
<path d="M162.9 35.4h.2v.3h-.2z" fill="#c2c2c2"/>
<path d="M28.4 29.8h6.9v1.2M42.1 29.8v1.2M58.1 29.8v1.2M67.3 29.8v1.2M112.8 31h12.6M126.5 29.8v1.2M131.1 31h4.5M133.3 33.2h2.3M162.9 35.4h.2v.3h-.2z" fill="none" stroke="#000" stroke-width=".09"/>
<path d="M35.2 29.8h.2v.2h-.2z" fill="#c2c2c2"/>
<path d="M35.2 29.8h.2v.2h-.2zM35.3 29.8h1.1M41 29.8h1.1" fill="none" stroke="#000" stroke-width=".09"/>
<path d="M42.1 29.8h.1v.2h-.1z" fill="#c2c2c2"/>
<path d="M42.1 29.8h.1v.2h-.1zM46.7 25.4v4.4h-4.6M49 25.4v4.4h9.1" fill="none" stroke="#000" stroke-width=".09"/>
<path d="M58 29.8h.2v.2h-.2z" fill="#c2c2c2"/>
<path d="M58 29.8h.2v.2h-.2zM58.1 29.8h2.3M65 29.8h2.3" fill="none" stroke="#000" stroke-width=".09"/>
<path d="M67.1 29.8h.2v.2h-.2z" fill="#c2c2c2"/>
<path d="M67.1 29.8h.2v.2h-.2zM67.3 29.8h3.4" fill="none" stroke="#000" stroke-width=".09"/>
<path d="M70.6 29.8h.1v.2h-.1z" fill="#c2c2c2"/>
<path d="M44.4 25.4v1.1M51.3 25.4v1.1M70.6 29.8h.1v.2h-.1zM70.7 26.5v3.3h6.8M112.8 29.8h13.7M127.6 27.6h8M128.8 28.7h6.8M129.9 29.8h5.7" fill="none" stroke="#000" stroke-width=".09"/>
<path d="M70.6 26.4h.1v.1h-.1z" fill="#c2c2c2"/>
<path d="M70.6 26.4h.1v.1h-.1zM70.7 25.4v1.1h1.1" fill="none" stroke="#000" stroke-width=".09"/>
<path d="M70.6 25.2h.1v.2h-.1z" fill="#c2c2c2"/>
<path d="M70.6 25.2h.1v.2h-.1zM70.7 24.2v1.2h1.1" fill="none" stroke="#000" stroke-width=".09"/>
<path d="M70.6 24.1h.1v.3h-.1z" fill="#c2c2c2"/>
<path d="M70.6 24.1h.1v.3h-.1zM70.7 23.1v1.1h1.1" fill="none" stroke="#000" stroke-width=".09"/>
<path d="M117.3 24.1h.2v.3h-.2z" fill="#c2c2c2"/>
<path d="M117.4 19.7v4.5h34.2M117.3 24.1h.2v.3h-.2z" fill="none" stroke="#000" stroke-width=".09"/>
<path d="M70.6 23h.1v.2h-.1z" fill="#c2c2c2"/>
<path d="M70.6 23h.1v.2h-.1zM70.7 21.9v1.2h1.1" fill="none" stroke="#000" stroke-width=".09"/>
<path d="M70.6 21.8h.1v.3h-.1z" fill="#c2c2c2"/>
<g fill="none" stroke="#000" stroke-width=".09">
<path d="M117.4 9.5v1.1M34.4 39.1h-.3l.1-.3h.2v.4l-.1 .1-.2-.1M34.6 39l.1-.2 .1 .2M34.6 38.8v.3M35.1 38.8l.1 .2v.1h-.2zM35.4 38.8v.3h.3v-.3M35.8 39l.2-.2 .1 .3M35.8 38.8v.3M36.6 38.6v.5h-.2v-.3h.2M41.3 39.1h-.3l.1-.3h.2v.4l-.1 .1-.2-.1M41.5 39v-.2l.2 .2M41.5 38.8v.3"/>
<path d="M42 38.8h.1v.3h-.2zM42.3 38.8v.3h.3v-.3M42.7 39l.1-.2h.1l.1 .3M42.7 38.8v.3M43.5 38.6v.5h-.3l.1-.3h.2M46 28.9l-.2 .1-.3-.1v-.2l.2-.2h.3v.6l-.2 .2-.3-.2M46.1 28.7l.2-.2 .3 .2M46.1 28.5v.5M46.8 28.7l.3-.2 .2 .2v.2l-.2 .1-.3-.1zM47.5 28.5v.4l.2 .1 .2-.1M47.9 28.5v.5M48.2 28.7l.2-.2 .2 .2v.3"/>
<path d="M48.2 28.5v.5M49.3 28.2v.8l-.4-.1v-.2l.1-.2h.3M52.9 28.9l-.2 .1-.3-.1v-.2l.2-.2h.3v.6l-.2 .2-.3-.2M53 28.7l.2-.2 .3 .2M53 28.5v.5M53.7 28.7l.3-.2 .1 .2v.2l-.1 .1-.3-.1zM54.4 28.5v.4l.2 .1 .2-.1M54.8 28.5v.5M55.1 28.7l.2-.2 .2 .2v.3M55.1 28.5v.5M56.2 28.2v.8l-.4-.1v-.2l.1-.2h.3M57.2 39.1h-.2v-.3h.2v.4l-.1 .1-.1-.1"/>
<path d="M57.4 39l.1-.2 .1 .2M57.4 38.8v.3M57.9 38.8h.1l.1 .3h-.3zM58.2 38.8v.3h.3v-.3M58.7 39v-.2h.1l.1 .3M58.7 38.8v.3M59.4 38.6v.5h-.2l.1-.3h.1M66.3 39.1h-.2l.1-.3h.1v.4l-.1 .1-.1-.1M66.5 39l.1-.2h.1v.2M66.5 38.8v.3M67 38.8l.2 .2v.1h-.3zM67.3 38.8v.3h.3v-.3"/>
<path d="M67.8 39l.1-.2 .1 .3M67.8 38.8v.3M68.5 38.6v.5h-.2l.1-.3h.1M70.6 21.8h.1v.3h-.1zM71.8 20.8h-1.1v1.1h1.1"/>
</g>
<g fill="none" stroke="#000" stroke-width=".25">
<path d="M0 0h191.5v134.5h-191.5zM2.2 0v134.5M26 0v2.2M49.2 0v2.2M72.5 0v2.2M95.7 0v2.2M119 0v2.2M142.3 0v2.2M165.5 0v2.2M189.3 0v134.5M0 2.2h191.5M0 23.8h2.2"/>
<path d="M189.3 23.8h2.2M0 45.5h2.2M189.3 45.5h2.2M0 67.2h2.2M189.3 67.2h2.2M0 89h2.2M189.3 89h2.2M0 110.8h2.2M161.8 118.7v13.6M189.3 118.7h-39.1v13.6M189.3 110.8h2.2M0 132.3h191.5"/>
<path d="M26 132.3v2.2M49.2 132.3v2.2M72.5 132.3v2.2M95.7 132.3v2.2M119 132.3v2.2M120.8 130v2.3M141.3 130v2.3M142.3 132.3v2.2M150.2 121h11.6M150.2 123.2h39.1M150.2 125.5h11.6M150.2 127.8h11.6"/>
<path d="M165.2 130v2.3M165.5 132.3v2.2M177.3 130v2.3M185.5 123.2v2.3h3.8M189.3 130h-79.9v2.3"/>
</g>
<text font-size="9.1" x="71.7" y="124.7">RF PART</text>
<text font-size="2.3" x="166.4" y="127.3">AQUA2_REV1.0</text>
<g font-size="1.7">
<text x="29.6" y="46.3">FEMEDPXBD4532EGG</text>
<text x="29.9" y="44.3">F600</text>
<text x="126.4" y="47.2">UCD600</text>
<text x="125.6" y="48.6">SKY74137</text>
<text x="46.1" y="82.9">SKY77331</text>
<text x="46.7" y="81.4">PAM600</text>
</g>
<text font-size="1.4" x="170.8" y="120.3">COMPANY NAME</text>
<g font-size="1.1">
<text x="14" y="1.5">1</text>
<text x="37.2" y="1.5">2</text>
<text x="60.6" y="1.5">3</text>
<text x="83.8" y="1.5">4</text>
<text x="107" y="1.5">5</text>
<text x="130.3" y="1.5">6</text>
<text x="153.6" y="1.5">7</text>
<text x="176.9" y="1.5">8</text>
<text x=".7" y="13.2">A</text>
<text x="112.7" y="17.7" transform="rotate(-90 112.7 17.7)">L608</text>
<text x="190" y="13.2">A</text>
<text x="45.5" y="19.9">KMS-512</text>
<text x="45.5" y="18.5">RFS601</text>
<text x="114.1" y="22.3" transform="rotate(-90 114.1 22.3)">BLM15HG102SN1D</text>
<text x=".7" y="35.1">B</text>
<text x="190" y="35.1">B</text>
<text x=".7" y="56.8">C</text>
<text x="168.9" y="58.9">OSC600</text>
<text x="190" y="56.8">C</text>
<text x="167.5" y="60.3">TN4-26374</text>
<text x=".7" y="78.5">D</text>
<text x="190" y="78.5">D</text>
<text x="41.8" y="87.4">2</text>
<text x="41.8" y="85.1">1</text>
<text x="41.8" y="89.7">3</text>
<text x="43.1" y="87.6">DCS|PCS_IN</text>
<text x="43.1" y="85.4">ENA</text>
<text x="43.1" y="89.8">BS</text>
<text x="47.9" y="89.8">DCS|PCS_OUT</text>
<text x="49.7" y="85.4">COUP_OUT</text>
<text x="53.5" y="87.6">GND</text>
<text x="56.7" y="85.1">16</text>
<text x="56.7" y="89.7">14</text>
<text x="56.7" y="87.4">15</text>
<text x="41.8" y="94.2">5</text>
<text x="41.8" y="92">4</text>
<text x="43.1" y="94.4">VBATT</text>
<text x="43.1" y="92.1">VSUP</text>
<text x="50.4" y="94.4">GSM_OUT</text>
<text x="53.5" y="92.1">GND</text>
<text x="56.7" y="94.2">12</text>
<text x="56.7" y="92">13</text>
<text x=".7" y="100.2">E</text>
<text x="41.8" y="98.8">7</text>
<text x="41.8" y="101">8</text>
<text x="41.8" y="96.5">6</text>
<text x="43.1" y="98.9">GSMIN</text>
<text x="43.1" y="101.2">RSVD</text>
<text x="43.1" y="96.7">VPC</text>
<text x="53.5" y="98.9">GND</text>
<text x="53.5" y="96.7">GND</text>
<text x="53.7" y="100.7">GND</text>
<text x="56.7" y="98.8">10</text>
<text x="56.7" y="101">9</text>
<text x="56.7" y="96.5">11</text>
<text x="190" y="100.2">E</text>
<text x="48.5" y="102.4">GND</text>
<text x="48.5" y="103.8">17</text>
<text x=".8" y="122.1">F</text>
<text x="190" y="122.1">F</text>
<text x="14" y="133.8">1</text>
<text x="37.2" y="133.8">2</text>
<text x="60.6" y="133.8">3</text>
<text x="83.8" y="133.8">4</text>
<text x="107" y="133.8">5</text>
<text x="130.3" y="133.8">6</text>
<text x="153.6" y="133.8">7</text>
<text x="176.9" y="133.8">8</text>
</g>
<g font-size=".9">
<text x="59.3" y="34">NC</text>
<text x="59.3" y="32.8">C632</text>
<text x="54.5" y="51.8" transform="rotate(-90 54.5 51.8)">50V</text>
<text x="170.2" y="52.6" transform="rotate(-90 170.2 52.6)">GND2</text>
<text x="173.5" y="52.3" transform="rotate(-90 173.5 52.3)">HOT</text>
<text x="170.2" y="55.7" transform="rotate(-90 170.2 55.7)">HOT</text>
<text x="173.5" y="56" transform="rotate(-90 173.5 56)">GND1</text>
<text x="137.7" y="63">10K</text>
<text x="137.7" y="61.9">R604</text>
<text x="138.2" y="70.1">C615</text>
<text x="138.2" y="71.2">10nF</text>
<text x="21.6" y="103">R616</text>
<text x="21.6" y="104.1">0</text>
<text x="23.3" y="107.8">R617</text>
<text x="23.3" y="108.9">0</text>
<text x="151.8" y="119.6">Engineer</text>
<text x="151.3" y="124.1">R&amp;D CHK</text>
<text x="151.7" y="121.8">Drawn by</text>
<text x="162.8" y="124.4">TITLE:</text>
<text x="175" y="121.6">Address</text>
<text x="175.9" y="122.7">City</text>
<text x="186.7" y="124.1">Size</text>
<text x="111.2" y="130.9">Changed by</text>
<text x="122.7" y="130.9">Date Changed</text>
<text x="143.2" y="130.9">Time Changed</text>
<text x="151.2" y="130.9">QA CHK</text>
<text x="151.5" y="128.7">MFG ENGR CHK</text>
<text x="151.6" y="126.4">DOC CTRL CHK</text>
<text x="162.5" y="130.9">REV</text>
<text x="167.5" y="130.9">Drawing Number</text>
<text x="178.7" y="131.3">Sheet</text>
<text x="184.4" y="131.3">of</text>
</g>
<g font-size=".8">
<text x="116.2" y="6.4">VBAT</text>
<text x="43.6" y="23.9">GND</text>
<text x="46.4" y="23.9">C</text>
<text x="48.7" y="23.9">A</text>
<text x="50.2" y="23.9">GND</text>
<text x="72" y="19.2">ANT601</text>
<text x="72.2" y="20.3">1</text>
<text x="72.2" y="21.4">2</text>
<text x="72.2" y="22.5">3</text>
<text x="72.2" y="23.7">4</text>
<text x="73.2" y="20.7">1</text>
<text x="73.2" y="21.8">2</text>
<text x="73.3" y="23">3</text>
<text x="37.9" y="28.5">25V</text>
<text x="37.9" y="27.3">22pF</text>
<text x="37.9" y="26.2">C601</text>
<text x="44.6" y="25">4</text>
<text x="46.8" y="25">3</text>
<text x="49.1" y="25">2</text>
<text x="51.4" y="25">1</text>
<text x="61.8" y="27.3">3.9nH</text>
<text x="61.8" y="26.2">L601</text>
<text x="69.8" y="29.7">ANTCON-X660</text>
<text x="72.2" y="24.8">5</text>
<text x="72.2" y="25.9">6</text>
<text x="73.2" y="24.3">4</text>
<text x="73.2" y="25.4">5</text>
<text x="73.2" y="26.6">6</text>
<text x="138.5" y="29">RTX_QN</text>
<text x="138.5" y="27.9">RTX_QP</text>
<text x="35.8" y="35.5">C604</text>
<text x="43" y="33">L600</text>
<text x="43" y="34.2">39nH</text>
<text x="64.4" y="33">C603</text>
<text x="64.4" y="34.2">1PF</text>
<text x="72" y="34">ANT602</text>
<text x="72.2" y="35">1</text>
<text x="73.2" y="35.4">1</text>
<text x="80.4" y="30.1">ANT</text>
<text x="103.4" y="30.1">GSM74137_OUT</text>
<text x="103.5" y="31.3">DCS74137_OUT</text>
<text x="122.5" y="33.2">R601</text>
<text x="122.5" y="34.4">0</text>
<text x="138.5" y="33.5">MOD_SEL</text>
<text x="138.5" y="31.3">RTX_IP</text>
<text x="138.5" y="30.1">RTX_IN</text>
<text x="161.3" y="32.2">VRF_2.9</text>
<text x="35.8" y="36.7">NC</text>
<text x="72.2" y="37.3">3</text>
<text x="72.2" y="38.4">4</text>
<text x="72.2" y="39.5">5</text>
<text x="72.2" y="40.7">6</text>
<text x="72.2" y="36.1">2</text>
<text x="73.2" y="39">4</text>
<text x="73.2" y="40.2">5</text>
<text x="73.2" y="41.3">6</text>
<text x="73.2" y="36.6">2</text>
<text x="73.3" y="37.7">3</text>
<text x="153" y="41.5">10UF</text>
<text x="153" y="40.3">C605</text>
<text x="159.5" y="40.3">C606</text>
<text x="159.5" y="41.5">100nF</text>
<text x="27.3" y="46.8">6</text>
<text x="59.5" y="47.7">L602</text>
<text x="69.8" y="44.4">ANTCON-X660</text>
<text x="105.2" y="44.6">TX_EN</text>
<text x="106.2" y="45.8">VPC</text>
<text x="143.6" y="43.5">C607</text>
<text x="143.6" y="44.6">22pF</text>
<text x="143.6" y="45.7">25V</text>
<text x="147.4" y="44.6">1UF</text>
<text x="147.4" y="45.7">16V</text>
<text x="147.4" y="43.5">C608</text>
<text x="153" y="42.6">10V</text>
<text x="159.5" y="42.6">6.3V</text>
<text x="3.3" y="49.4">GSM_TX_EN</text>
<text x="3.5" y="50.5">DCS_TX_EN</text>
<text x="4.3" y="54">GSM_OUT</text>
<text x="20.9" y="49.1">4</text>
<text x="20.9" y="50.2">2</text>
<text x="20.9" y="53.7">3</text>
<text x="20.9" y="51.4">5</text>
<text x="22.2" y="49.1">VC1</text>
<text x="22.3" y="53.4">EGSM_TX</text>
<text x="22.3" y="50.3">VC2</text>
<text x="22.5" y="51.5">NC</text>
<text x="27.3" y="48.9">ANT</text>
<text x="30.5" y="49.4">EGSMRX</text>
<text x="30.5" y="50.5">EGSMRX</text>
<text x="31.1" y="52.8">DCSRX</text>
<text x="31.1" y="51.7">DCSRX</text>
<text x="31.1" y="53.9">PCSRX</text>
<text x="35.1" y="53.7">8</text>
<text x="35.1" y="52.5">11</text>
<text x="35.1" y="49.1">12</text>
<text x="35.1" y="50.2">13</text>
<text x="35.1" y="51.4">10</text>
<text x="49" y="51.4">C609</text>
<text x="49" y="52.5">0.75PF</text>
<text x="59" y="53.1">10nH</text>
<text x="59.3" y="52">L603</text>
<text x="59.3" y="48.9">10nH</text>
<text x="156.7" y="49.4">SX_EN</text>
<text x="156.7" y="50.5">SERCLK</text>
<text x="156.7" y="51.7">SERLE</text>
<text x="156.7" y="52.8">SERDAT</text>
<text x="156.7" y="48.3">XOENA</text>
<text x="168.4" y="51.2">4</text>
<text x="174.4" y="51.2">1</text>
<text x="3.9" y="55.1">DPCS_OUT</text>
<text x="20.9" y="54.8">1</text>
<text x="22.5" y="55">D|PCSTX</text>
<text x="26.9" y="58">7</text>
<text x="27" y="56.4">G</text>
<text x="28.4" y="58">14</text>
<text x="29" y="56.4">G</text>
<text x="31.1" y="55">PCSRX</text>
<text x="35.1" y="54.8">9</text>
<text x="48.7" y="59">C611</text>
<text x="59" y="56.8">5.6nH</text>
<text x="59.3" y="55.6">U607</text>
<text x="59.3" y="59.9">L605</text>
<text x="143.9" y="58.5">C610</text>
<text x="143.9" y="59.6">100nF</text>
<text x="162.1" y="57.5">R603</text>
<text x="163.7" y="58.5">0</text>
<text x="168.4" y="54.5">3</text>
<text x="174.4" y="54.5">2</text>
<text x="180.9" y="55.2">R602</text>
<text x="182.7" y="56.4">0</text>
<text x="9.4" y="63">0.01NF</text>
<text x="10.1" y="61.9">C612</text>
<text x="10.7" y="64.2">25V</text>
<text x="15.1" y="63">0.01NF</text>
<text x="15.8" y="61.9">C613</text>
<text x="16.5" y="63.9">25V</text>
<text x="48.7" y="60.2">NC</text>
<text x="59" y="64.4">4.7nH</text>
<text x="59" y="61">5.6nH</text>
<text x="59.3" y="63.3">L606</text>
<text x="106" y="61.9">RX_EN</text>
<text x="106.2" y="63">TX_FB</text>
<text x="106.5" y="64.1">VAPC</text>
<text x="120.2" y="65.5">R605</text>
<text x="143.9" y="60.7">6.3V</text>
<text x="151" y="64.1">SAT_DET</text>
<text x="151" y="65.3">AFC</text>
<text x="48.7" y="67">C614</text>
<text x="48.7" y="68.1">NC</text>
<text x="59" y="69">4.7nH</text>
<text x="59.3" y="67.8">L607</text>
<text x="113.7" y="70.9">C616</text>
<text x="120.1" y="66.7">10K</text>
<text x="120.8" y="70.9">C617</text>
<text x="130.8" y="70.7">R606</text>
<text x="130.8" y="71.5">39K,1%</text>
<text x="151" y="67.5">CLK13M_OUT</text>
<text x="113.7" y="72">100PF</text>
<text x="113.7" y="73.2">25V</text>
<text x="120.8" y="73.2">25V</text>
<text x="120.8" y="72">100PF</text>
<text x="127.1" y="74.7">50V</text>
<text x="127.1" y="73.5">120PF</text>
<text x="127.1" y="72.4">C618</text>
<text x="38.7" y="78.9">VBAT</text>
<text x="63.8" y="83.5">R607</text>
<text x="121.1" y="82.9">C619</text>
<text x="121.1" y="84">0.01NF</text>
<text x="6.8" y="88">DCS74137_OUT</text>
<text x="9.6" y="85.7">PAC_EN</text>
<text x="21" y="87.3">C620</text>
<text x="24.8" y="88.5">50V</text>
<text x="24.8" y="87.3">3pF</text>
<text x="63.8" y="84.7">24</text>
<text x="63.8" y="88.8">R608</text>
<text x="63.8" y="90">220</text>
<text x="68.4" y="90">220</text>
<text x="68.4" y="88.8">R609</text>
<text x="78.1" y="85.7">TX_FB</text>
<text x="128.2" y="85.7">CLK13M_OUT</text>
<text x="132.8" y="88.8">VRF_2.9</text>
<text x="8.5" y="90.3">BAND_SEL</text>
<text x="21.9" y="94.9">R611</text>
<text x="69.5" y="95.6">R612</text>
<text x="92.9" y="93.6">DPCS_OUT</text>
<text x="92.9" y="94.7">GSM_OUT</text>
<text x="122.4" y="94.2">1</text>
<text x="122.7" y="91.8">NC7SP04L6X</text>
<text x="123.5" y="94.7">NC</text>
<text x="125" y="90.5">U600</text>
<text x="127.6" y="94.7">VCC</text>
<text x="130.4" y="94.2">6</text>
<text x="6.8" y="99.3">GSM74137_OUT</text>
<text x="9.2" y="101.6">SAT_DET</text>
<text x="11.4" y="97">VPC</text>
<text x="19.9" y="98.4">C622</text>
<text x="22.1" y="96">2.2K</text>
<text x="25" y="100.1">25V</text>
<text x="25" y="98.4">33PF</text>
<text x="69.5" y="96.7">0</text>
<text x="75.5" y="99.3">C624</text>
<text x="75.5" y="100.4">NC</text>
<text x="78.7" y="96.1">R613</text>
<text x="78.7" y="97.3">0</text>
<text x="86.9" y="100.4">NC</text>
<text x="86.9" y="99.3">C625</text>
<text x="122.4" y="96.5">2</text>
<text x="122.7" y="98.8">3</text>
<text x="123.5" y="97">A</text>
<text x="123.5" y="99.2">GND</text>
<text x="127.9" y="97">NC</text>
<text x="129.1" y="99.2">Y</text>
<text x="129.9" y="96.5">5</text>
<text x="129.9" y="98.8">4</text>
<text x="147.4" y="97">R610</text>
<text x="147.4" y="98.2">560</text>
<text x="150.8" y="98.7">C621</text>
<text x="155" y="99.9">25V</text>
<text x="155" y="98.7">8PF</text>
<text x="162.4" y="99.3">CLK13M_TR</text>
<text x="125.4" y="104.1">R614</text>
<text x="125.4" y="105.2">330K</text>
<text x="136.2" y="103">C626</text>
<text x="136.2" y="104.1">100nF</text>
<text x="136.2" y="105.2">6.3V</text>
<text x="147" y="104.1">R615</text>
<text x="147" y="105.2">100</text>
<text x="150.8" y="102.1">C623</text>
<text x="150.8" y="105.5">C627</text>
<text x="155" y="105.5">47PF</text>
<text x="155" y="102.1">100PF</text>
<text x="155" y="103.2">25V</text>
<text x="155" y="106.6">25V</text>
<text x="162.4" y="102.7">CLK13M_MC</text>
<text x="162.4" y="106.1">CLK13M_WM</text>
<text x="33.6" y="109.5">C628</text>
<text x="33.6" y="111.7">16V</text>
<text x="33.6" y="110.6">470PF</text>
<text x="40.4" y="109.7">C629</text>
<text x="40.4" y="110.8">10UF</text>
<text x="40.4" y="112">10V</text>
<text x="43.8" y="112">10V</text>
<text x="43.8" y="110.8">10nF</text>
<text x="43.8" y="109.7">C630</text>
<text x="47.3" y="109.7">C631</text>
<text x="47.3" y="112">10V</text>
<text x="47.3" y="110.8">10nF</text>
<text x="151" y="120.7">rf15</text>
<text x="151" y="122.9">rf15</text>
<text x="187" y="125.2">A3</text>
<text x="110.6" y="132">rf15</text>
<text x="124" y="132">2006.09.06</text>
<text x="142.8" y="132">5:01:34 pm</text>
<text x="182" y="131.4">6</text>
<text x="186.5" y="131.4">6</text>
</g>
<g font-size=".6">
<text x="123.9" y="39.2" transform="rotate(-90 123.9 39.2)">41</text>
<text x="124.4" y="41.9" transform="rotate(-90 124.4 41.9)">GND</text>
<text x="125" y="39.2" transform="rotate(-90 125 39.2)">40</text>
<text x="126.1" y="39.2" transform="rotate(-90 126.1 39.2)">39</text>
<text x="127.3" y="39.2" transform="rotate(-90 127.3 39.2)">38</text>
<text x="128.4" y="39.2" transform="rotate(-90 128.4 39.2)">37</text>
<text x="129.6" y="39.2" transform="rotate(-90 129.6 39.2)">36</text>
<text x="130.7" y="39.2" transform="rotate(-90 130.7 39.2)">35</text>
<text x="131.8" y="39.2" transform="rotate(-90 131.8 39.2)">34</text>
<text x="133" y="39.2" transform="rotate(-90 133 39.2)">33</text>
<text x="134.1" y="39.2" transform="rotate(-90 134.1 39.2)">32</text>
<text x="69.5" y="43.6">ground</text>
<text x="118.4" y="47.6">5</text>
<text x="118.4" y="46.5">4</text>
<text x="118.4" y="45.3">3</text>
<text x="118.4" y="44.2">2</text>
<text x="118.4" y="43.1">1</text>
<text x="120.2" y="47">850LNA_N</text>
<text x="120.2" y="45.9">VPC</text>
<text x="120.2" y="44.7">TXENA</text>
<text x="120.2" y="43.6">VCC1</text>
<text x="125.6" y="42.2" transform="rotate(-90 125.6 42.2)">TXHB</text>
<text x="126.7" y="42.1" transform="rotate(-90 126.7 42.1)">TXLB</text>
<text x="127.8" y="43.5" transform="rotate(-90 127.8 43.5)">QP|TX_QP</text>
<text x="129" y="43.7" transform="rotate(-90 129 43.7)">QM|TX_QM</text>
<text x="130.1" y="43.1" transform="rotate(-90 130.1 43.1)">IM|TX_IM</text>
<text x="131.3" y="42.9" transform="rotate(-90 131.3 42.9)">IP|TX_IP</text>
<text x="132.4" y="43.2" transform="rotate(-90 132.4 43.2)">VDIGENA</text>
<text x="133.5" y="42.7" transform="rotate(-90 133.5 42.7)">LOMON</text>
<text x="134.7" y="42.2" transform="rotate(-90 134.7 42.2)">VCC3</text>
<text x="137.7" y="47">NC</text>
<text x="137.7" y="45.9">NC</text>
<text x="137.7" y="44.7">NC</text>
<text x="137.7" y="43.6">NC</text>
<text x="139.9" y="47.6">27</text>
<text x="139.9" y="46.5">28</text>
<text x="139.9" y="45.3">29</text>
<text x="139.9" y="44.2">30</text>
<text x="139.9" y="43.1">31</text>
<text x="118.2" y="53.3">10</text>
<text x="118.4" y="48.7">6</text>
<text x="118.4" y="49.9">7</text>
<text x="118.4" y="51">8</text>
<text x="118.4" y="52.2">9</text>
<text x="120.2" y="48.2">850LNA_P</text>
<text x="120.2" y="49.3">900LNA_N</text>
<text x="120.2" y="50.4">900LNA_P</text>
<text x="120.2" y="51.6">1800LNA_N</text>
<text x="120.2" y="52.7">1800LNA_P</text>
<text x="120.2" y="53.9">1900LNA_N</text>
<text x="134.4" y="51.6">LATCHENABLE</text>
<text x="136" y="48.2">CHIPENA</text>
<text x="136.4" y="52.7">DATAIN</text>
<text x="136.6" y="49.3">SXENA</text>
<text x="137" y="53.9">VCC2</text>
<text x="137.4" y="50.4">CLK</text>
<text x="139.9" y="48.7">26</text>
<text x="139.9" y="53.3">22</text>
<text x="139.9" y="52.2">23</text>
<text x="139.9" y="51">24</text>
<text x="139.9" y="49.9">25</text>
<text x="118.2" y="54.4">11</text>
<text x="120.2" y="55">1900LNA_P</text>
<text x="122.7" y="59.7" transform="rotate(-90 122.7 59.7)">12</text>
<text x="123.3" y="57.7" transform="rotate(-90 123.3 57.7)">RXENA</text>
<text x="123.9" y="59.7" transform="rotate(-90 123.9 59.7)">13</text>
<text x="124.4" y="57.7" transform="rotate(-90 124.4 57.7)">VCC4</text>
<text x="125" y="59.7" transform="rotate(-90 125 59.7)">14</text>
<text x="125.6" y="57.7" transform="rotate(-90 125.6 57.7)">TXRFIN</text>
<text x="126.1" y="59.7" transform="rotate(-90 126.1 59.7)">15</text>
<text x="126.7" y="57.7" transform="rotate(-90 126.7 57.7)">VAPC</text>
<text x="127.3" y="59.7" transform="rotate(-90 127.3 59.7)">16</text>
<text x="127.8" y="57.7" transform="rotate(-90 127.8 57.7)">COMPP</text>
<text x="128.4" y="59.7" transform="rotate(-90 128.4 59.7)">17</text>
<text x="129" y="57.7" transform="rotate(-90 129 57.7)">COMPN</text>
<text x="129.6" y="59.7" transform="rotate(-90 129.6 59.7)">18</text>
<text x="130.1" y="57.7" transform="rotate(-90 130.1 57.7)">LPFADJ</text>
<text x="130.7" y="59.7" transform="rotate(-90 130.7 59.7)">19</text>
<text x="131.3" y="57.7" transform="rotate(-90 131.3 57.7)">13MHZ_26MHZ|XBUF</text>
<text x="131.8" y="59.7" transform="rotate(-90 131.8 59.7)">20</text>
<text x="132.4" y="57.7" transform="rotate(-90 132.4 57.7)">XTUNE</text>
<text x="137.1" y="55">XTAL</text>
<text x="139.9" y="54.4">21</text>
</g>
</svg>
